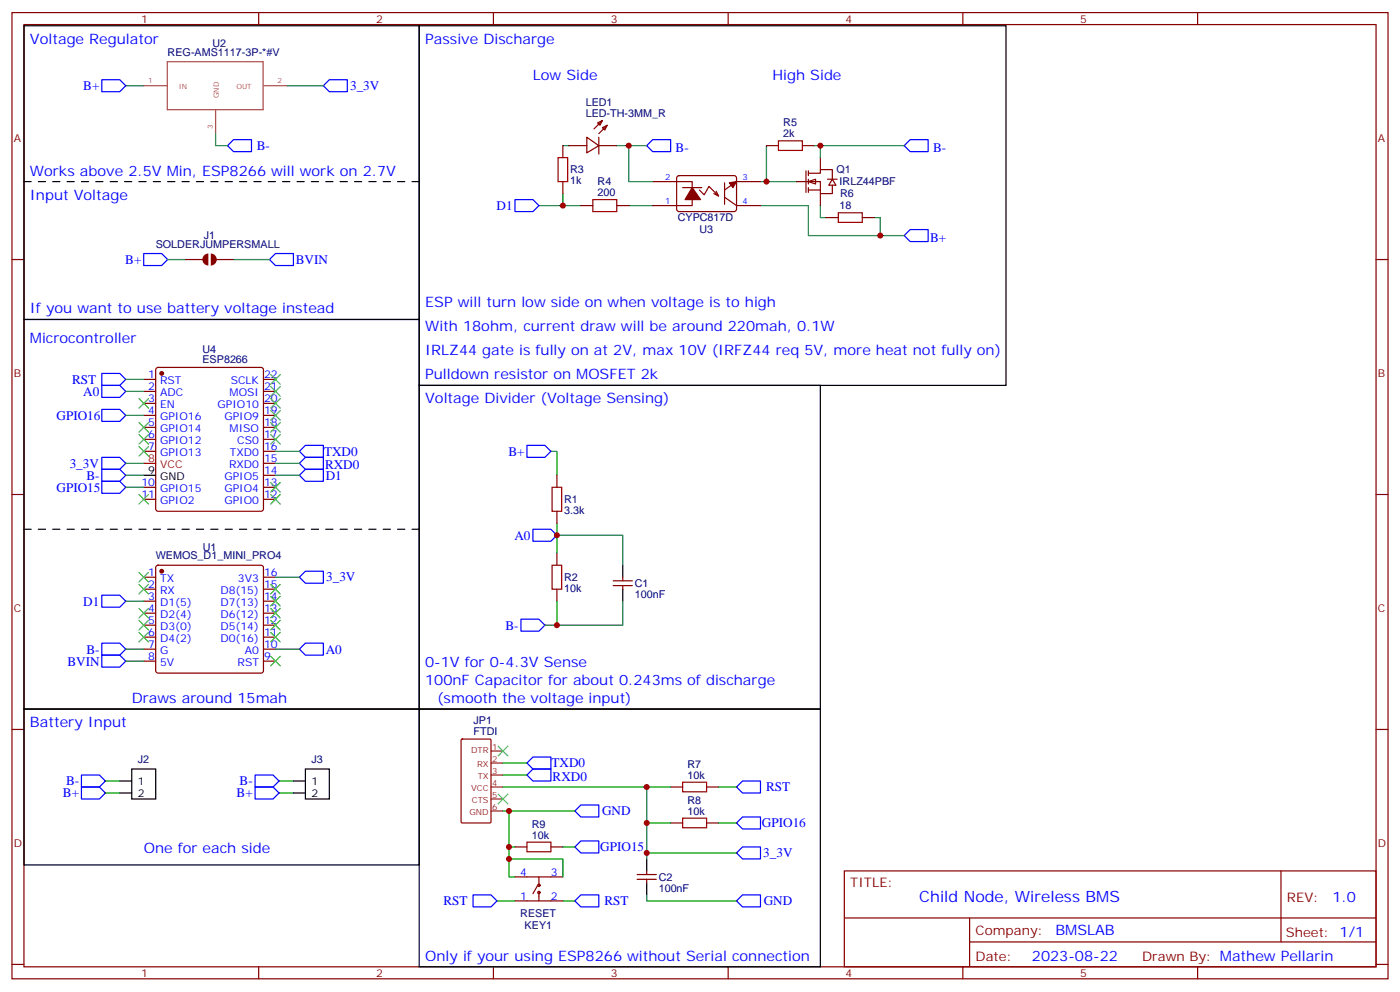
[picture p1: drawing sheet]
<svg xmlns="http://www.w3.org/2000/svg" width="412mm" height="292mm" viewBox="0 0 412 292" stroke-linecap="round" stroke-linejoin="round" font-family="sans-serif">
<g fill="none" stroke="#870000" stroke-width=".35">
<path d="M3.5 3.7h405.4v284.3h-405.4zM7.1 7.2h398.2v277.3h-398.2zM76.2 3.7v3.5M145.3 3.7v3.5M214.5 3.7v3.5M283.6 3.7v3.5M352.8 3.7v3.5M3.5 76.4h3.6M405.3 76.4h3.6M3.5 145.5h3.6M405.3 145.5h3.6M3.5 214.7h3.6"/>
<path d="M405.3 214.7h3.6M248.7 256.3h156.6v28.2h-156.6zM377.3 256.3v20.9M248.7 270.1h156.5M285.6 277.2h119.6M285.6 270.1v14.2M3.5 283.8h3.6M76.2 284.5v3.5M145.3 284.5v3.5M214.5 284.5v3.5M283.6 284.5v3.5M352.8 284.5v3.5"/>
<path d="M405.3 283.8h3.6"/>
</g>
<g fill="#fff" stroke="#870000" stroke-width=".35">
<path d="M238.1 53.4l2.1-.7v1.5z"/>
<path d="M245.2 52.7l1 1.8h-2.1z"/>
</g>
<g fill="none" stroke="#870000" stroke-width=".35">
<path d="M176 36.2l1.4-.7-.7 1.4zM177.4 37.6l1.5-.7-.7 1.4zM177.4 35.5l-2.4 2.4M178.9 36.9l-2.5 2.4M165.8 42.9v3.5M165.8 53.4v3.6M167.6 42.9h5.3M172.9 40.4l3.5 2.5-3.5 2.1zM176.4 42.9h5.3M176.4 40.4v4.9M192.3 53.4h11.6v7.1h-11.6M199.6 51.9l.4-.2h16.5l.5 .7-.1 9.4-.6 .5-16.5-.1-.5-.6v-9.2z"/>
<path d="M201.1 55.2h5.6M206 55.9l1.4 1.4 1.4-2.4 2.9 2.8-1.4-.7M211 56.3l.7 1.4M213.4 58l3.6 2.5h7M213.4 53.8v6.3M224 53.4h-7l-3.6 2.5M225.8 42.9h3.5M234.6 53.4h7.1v3.6h3.5v-2.5M236.4 42.9h3.5M237.4 50.3v6.3M238.1 51h3.6v-1.1h3.5v2.8M238.1 55.9h3.6"/>
<path d="M238.1 50.3v1.4M238.1 52.7v1.5M238.1 55.2v1.4M241.7 46.4v3.5M241.7 57v3.5M243.8 52.7h2.8M54.7 76.4h5.3M63.5 76.4h5.3M171.1 60.5h3.5M181.7 60.5h3.5M243.4 64h3.5M254 64h3.5"/>
<path d="M42.3 169.9h3.6M42.3 173.4h3.6M42.3 176.9h3.6M46.1 166.5l.5-.2h30.3l.5 .2 .2 .5v30.4l-.2 .5-.5 .2h-30.3l-.5-.2-.2-.5v-30.4zM77.6 169.9h3.5M77.6 173.4h3.5M77.6 176.9h3.5M164 162.8v3.5M164 173.4v3.5M42.3 180.4h3.6M42.3 184h3.6M42.3 187.5h3.6"/>
<path d="M42.3 191h3.6M42.3 194.6h3.6M77.6 180.4h3.5M77.6 184h3.5M77.6 187.5h3.5M77.6 191h3.5M77.6 194.6h3.5"/>
</g>
<g fill="none" stroke="#008700" stroke-width=".35">
<path d="M37 25.2h5.3M63.5 39.3v3.6h3.5M84.7 25.2h10.5M165.8 57v3.5h-7.1M165.8 42.9h1.8M181.7 42.9h8.8M185.2 42.9v10.5h7.1M224 53.4h1.8M225.8 42.9v10.5h8.8M239.9 42.9h26.4M241.7 42.9v3.5M49.4 76.4h5.3"/>
<path d="M165.8 60.5h5.3M185.2 60.5h7.1M224 60.5h14.1v8.8h21.2v-5.3h-1.8M241.7 60.5v3.5h1.7M259.3 69.3h7M162.3 132.8h1.7v7.1M164 154v8.8M37 176.9h5.3M81.1 169.9h7.1M164 176.9v7.1h-3.5M37 191h5.3M37 194.6h5.3"/>
<path d="M81.1 191h7.1M31 229.8h4.3M31 233.4h4.3M82.2 229.8h4.2M82.2 233.4h4.2"/>
</g>
<path d="M164.4 46.4h2.8v7h-2.8zM174.6 58.7h7.1v3.6h-7.1zM229.3 41.5h7.1v2.8h-7.1zM246.9 62.6h7.1v2.8h-7.1zM162.6 166.3h2.9v7.1h-2.9z" fill="none" stroke="#a10000" stroke-width=".35"/>
<g fill="none" stroke="#00f" stroke-width=".35">
<path d="M30 23.5h5.3l1.7 1.7-1.7 1.8h-5.3zM95.2 25.2l1.8-1.7h5.3v3.5h-5.3zM68.8 41.1h5.3v3.5h-5.3l-1.8-1.7zM151.7 58.7h5.3l1.7 1.8-1.7 1.8h-5.3zM192.3 41.1h5.3v3.5h-5.3l-1.8-1.7zM268.1 41.1h5.3v3.5h-5.3l-1.8-1.7zM42.3 74.6h5.3l1.8 1.8-1.8 1.7h-5.3zM81.1 74.6h5.3v3.5h-5.3l-1.7-1.7zM268.1 67.6h5.3v3.5h-5.3l-1.8-1.8zM155.2 131.1h5.3l1.8 1.7-1.8 1.8h-5.3zM157 155.8h5.3l1.7 1.7-1.7 1.8h-5.3zM30 175.2h5.3l1.7 1.7-1.7 1.8h-5.3z"/>
<path d="M90 168.1h5.2v3.5h-5.2l-1.8-1.7zM30 189.3h5.3l1.7 1.7-1.7 1.8h-5.3zM30 192.8h5.3l1.7 1.8-1.7 1.7h-5.3zM90 189.3h5.2v3.5h-5.2l-1.8-1.8zM153.5 182.2h5.2l1.8 1.8-1.8 1.7h-5.2zM24 231.6h5.3l1.7 1.8-1.7 1.7h-5.3zM24 228.1h5.3l1.7 1.7-1.7 1.8h-5.3zM75.1 228.1h5.3l1.8 1.7-1.8 1.8h-5.3zM75.1 231.6h5.3l1.8 1.8-1.8 1.7h-5.3z"/>
</g>
<g fill="#870000" stroke="#870000" stroke-width=".35">
<path d="M214.8 53.8l2.2-.4-1.1 1.8z"/>
<path d="M203.9 55.2l2.5 3.5h-4.6z"/>
<circle cx="47.6" cy="168.1" r=".53"/>
</g>
<path d="M49.3 18.2h28.2v14.1h-28.2zM42.3 25.2h7M63.5 32.4v6.9M77.7 25.2h7" fill="none" stroke="#a64a4a" stroke-width=".35"/>
<g fill="none" stroke="#3c3" stroke-width=".35">
<path d="M40.9 179l2.8 2.9M40.9 172l2.8 2.8M40.9 168.5l2.8 2.8M43.7 179l-2.8 2.9M43.7 172l-2.8 2.8M43.7 168.5l-2.8 2.8M79.7 172l2.8 2.8M79.7 175.5l2.8 2.8M79.7 179l2.8 2.9M82.5 172l-2.8 2.8M82.5 175.5l-2.8 2.8M82.5 179l-2.8 2.9"/>
<path d="M40.9 186.1l2.8 2.8M40.9 182.6l2.8 2.8M43.7 186.1l-2.8 2.8M43.7 182.6l-2.8 2.8M79.7 182.6l2.8 2.8M79.7 186.1l2.8 2.8M79.7 193.1l2.8 2.9M82.5 182.6l-2.8 2.8M82.5 186.1l-2.8 2.8M82.5 193.1l-2.8 2.9"/>
</g>
<path d="M7.1 7.6h116.4v86.4h-116.4zM123.5 7.6h172.8v105.8h-172.8zM7.1 94h116.4v114.7h-116.4zM123.5 113.4h118.2v95.3h-118.2zM7.1 208.7h116.4v45.8h-116.4zM35.3 229.8h3.5M35.3 233.4h3.5M38.8 226.3h7.1v8.8h-7.1zM86.4 229.8h3.6M86.4 233.4h3.6M90 226.3h7v8.8h-7z" fill="none" stroke="#000" stroke-width=".35"/>
<path d="M7.1 53.4h116.4" fill="none" stroke="#000" stroke-width=".35" stroke-dasharray="2.1 2.1"/>
<g fill="#870000">
<path d="M62.1 74.6a1.76 1.76 0 0 1 1.8 1.8 1.76 1.76 0 0 1-1.8 1.7z"/>
<path d="M60.1 75.1l1.3-.5v3.5a1.76 1.76 0 0 1-1.6-1 1.76 1.76 0 0 1 .3-2z"/>
</g>
<g fill="none" stroke="#008700" stroke-width=".35">
<path d="M68.8 76.4h10.6M37 115.2h5.3M37 111.7h5.3M37 136.3h5.3M37 139.9h5.3M37 122.2h5.3M81.1 136.3h7.1M81.1 139.9h7.1M81.1 132.8h7.1M37 143.4h5.3M164 157.5h19.4v8.8M183.4 176.9v7.1h-19.4"/>
<path d="M148.2 228.1h7M148.2 224.5h7M148.2 231.6h49.4M148.2 238.7h21.1M149.9 238.7v10.5h1.8M190.5 231.6v10.6h7.1M211.7 231.6h5.3M149.9 249.2v8.9h1.8M149.9 252.8h15.9v5.3M165.8 249.2h3.5M190.5 242.2v8.8h26.5M190.5 251v1.8"/>
<path d="M211.7 242.2h5.3M146.4 265.1h5.3M165.8 265.1h3.5M190.5 263.3v1.8h26.5"/>
</g>
<path d="M162.6 143.4h2.9v7.1h-2.9zM201.1 230.2h7v2.8h-7zM155.2 247.8h7.1v2.8h-7.1zM201.1 240.8h7v2.8h-7z" fill="none" stroke="#a10000" stroke-width=".35"/>
<g fill="none" stroke="#870000" stroke-width=".35">
<path d="M42.3 111.7h3.6M42.3 115.2h3.6M42.3 118.7h3.6M46.1 108.3l.5-.2h30.3l.5 .2 .2 .5v41l-.2 .5-.5 .2h-30.3l-.5-.3-.2-.4v-41zM77.6 111.7h3.5M77.6 115.2h3.5M77.6 118.7h3.5M42.3 122.2h3.6M42.3 125.8h3.6M42.3 129.3h3.6M42.3 132.8h3.6M77.6 122.2h3.5"/>
<path d="M77.6 125.8h3.5M77.6 129.3h3.5M77.6 132.8h3.5M77.6 139.9h3.5M77.6 136.3h3.5M164 139.9v3.5M42.3 143.4h3.6M42.3 146.9h3.6M77.6 143.4h3.5M77.6 146.9h3.5M164 150.5v3.5M180.6 170.9h5.7"/>
<path d="M180.6 172.3h5.7M183.4 169.9v1M183.4 172.3v1.1M197.6 231.6h3.5M208.1 231.6h3.6M151.7 258.1h14.1M151.7 249.2h3.5M158.7 258.1v2.4M162.3 249.2h3.5M187.7 257.4h5.6M187.7 258.8h5.6M190.5 256.3v1.1"/>
<path d="M190.5 258.8v1M197.6 242.2h3.5M208.1 242.2h3.6M151.7 265.1h14.1M158.4 260.5l-1.4 2.5M158.7 262.6v2.5"/>
<circle cx="158.8" cy="262.6" r=".35"/>
<circle cx="158.8" cy="260.5" r=".35"/>
</g>
<path d="M42.3 139.9h3.6M183.4 166.3v3.6M183.4 173.4v3.5M123.5 208.7h118.2v75.8h-118.2zM190.5 252.8v3.5M190.5 259.8v3.5" fill="none" stroke="#000" stroke-width=".35"/>
<circle cx="47.6" cy="109.9" r=".53" fill="#870000" stroke="#870000" stroke-width=".35"/>
<path d="M42.3 136.3h3.6" fill="none" stroke="#f00" stroke-width=".35"/>
<path d="M7.1 155.8h116.4" fill="none" stroke="#000" stroke-width=".35" stroke-dasharray="2.1 2.1"/>
<g fill="none" stroke="#00f" stroke-width=".35">
<path d="M30 113.4h5.3l1.7 1.8-1.7 1.7h-5.3zM30 109.9h5.3l1.7 1.8-1.7 1.7h-5.3zM30 134.6h5.3l1.7 1.7-1.7 1.8h-5.3zM30 138.1h5.3l1.7 1.8-1.7 1.7h-5.3zM30 120.5h5.3l1.7 1.7-1.7 1.8h-5.3zM90 138.1h5.2v3.5h-5.2l-1.8-1.7zM90 134.6h5.2v3.5h-5.2l-1.8-1.8zM90 131.1h5.2v3.5h-5.2l-1.8-1.8zM30 141.6h5.3l1.7 1.8-1.7 1.8h-5.3zM157 222.8h5.3v3.5h-5.3l-1.8-1.8zM157 226.3h5.3v3.5h-5.3l-1.8-1.7zM171.1 236.9h5.3v3.5h-5.3l-1.8-1.7z"/>
<path d="M218.7 229.8h5.3v3.6h-5.3l-1.7-1.8zM171.1 247.5h5.3v3.5h-5.3l-1.8-1.8zM218.7 240.4h5.3v3.5h-5.3l-1.7-1.7zM218.7 249.2h5.3v3.6h-5.3l-1.7-1.8zM139.3 263.3h5.3l1.8 1.8-1.8 1.8h-5.3zM169.3 265.1l1.8-1.8h5.3v3.6h-5.3zM217 265.1l1.7-1.8h5.3v3.6h-5.3z"/>
</g>
<g fill="none" stroke="#3c3" stroke-width=".35">
<path d="M40.9 117.3l2.8 2.8M43.7 117.3l-2.8 2.8M79.7 110.2l2.8 2.9M79.7 113.8l2.8 2.8M79.7 117.3l2.8 2.8M82.5 110.2l-2.8 2.9M82.5 113.8l-2.8 2.8M82.5 117.3l-2.8 2.8M40.9 131.4l2.8 2.8M40.9 127.9l2.8 2.8M40.9 124.4l2.8 2.8M43.7 131.4l-2.8 2.8"/>
<path d="M43.7 127.9l-2.8 2.8M43.7 124.4l-2.8 2.8M79.7 120.8l2.8 2.8M79.7 124.4l2.8 2.8M79.7 127.9l2.8 2.8M82.5 120.8l-2.8 2.8M82.5 124.4l-2.8 2.8M82.5 127.9l-2.8 2.8M40.9 145.5l2.8 2.8M43.7 145.5l-2.8 2.8M79.7 142l2.8 2.8M79.7 145.5l2.8 2.8"/>
<path d="M82.5 142l-2.8 2.8M82.5 145.5l-2.8 2.8M146.8 219.6l2.8 2.8M149.6 219.6l-2.8 2.8M146.8 233.7l2.8 2.8M149.6 233.7l-2.8 2.8"/>
</g>
<path d="M144.6 221h3.6M144.6 224.5h3.6M144.6 228.1h3.6M144.6 231.6h3.6M144.6 235.1h3.6M144.6 238.7h3.6" fill="none" stroke="#8c2424" stroke-width=".35"/>
<path d="M135.9 217.7l.3-.2h8.1l.3 .2v24.1l-.2 .3-8.2 .1-.3-.2z" fill="none" stroke="#900" stroke-width=".35"/>
<g fill="#c00">
<circle cx="225.8" cy="53.4" r=".88"/>
<circle cx="165.8" cy="60.5" r=".88"/>
<circle cx="259.3" cy="69.3" r=".88"/>
<circle cx="164" cy="157.5" r=".88"/>
<circle cx="185.2" cy="42.9" r=".88"/>
<circle cx="241.7" cy="42.9" r=".88"/>
<circle cx="164" cy="184" r=".88"/>
<circle cx="190.5" cy="242.2" r=".88"/>
<circle cx="190.5" cy="231.6" r=".88"/>
<circle cx="149.9" cy="238.7" r=".88"/>
<circle cx="149.9" cy="249.2" r=".88"/>
<circle cx="149.9" cy="252.8" r=".88"/>
<circle cx="190.5" cy="251" r=".88"/>
</g>
<text font-size="4.6" fill="#00f" x="270.8" y="265.3">Child Node, Wireless BMS</text>
<g font-size="4.2" fill="#00f">
<text x="8.8" y="12.9">Voltage Regulator</text>
<text x="125.2" y="12.9">Passive Discharge</text>
<text x="157" y="23.5">Low Side</text>
<text x="227.5" y="23.5">High Side</text>
<text x="8.8" y="51.7">Works above 2.5V Min, ESP8266 will work on 2.7V</text>
<text x="8.8" y="58.7">Input Voltage</text>
<text x="8.8" y="92.3">If you want to use battery voltage instead</text>
<text x="125.2" y="90.5">ESP will turn low side on when voltage is to high</text>
<text x="8.8" y="101.1">Microcontroller</text>
<text x="125.2" y="97.5">With 18ohm, current draw will be around 220mah, 0.1W</text>
<text x="125.2" y="104.6">IRLZ44 gate is fully on at 2V, max 10V (IRFZ44 req 5V, more heat not fully on)</text>
<text x="125.2" y="111.7">Pulldown resistor on MOSFET 2k</text>
<text x="125.2" y="118.7">Voltage Divider (Voltage Sensing)</text>
<text x="125.2" y="196.3">0-1V for 0-4.3V Sense</text>
<text x="125.2" y="201.6">100nF Capacitor for about 0.243ms of discharge</text>
<text x="38.8" y="206.9">Draws around 15mah</text>
<text x="128.8" y="206.9">(smooth the voltage input)</text>
<text x="8.8" y="214">Battery Input</text>
<text x="42.3" y="251">One for each side</text>
<text x="392.5" y="265.6">1.0</text>
<text x="310.9" y="275.1">BMSLAB</text>
<text x="125.2" y="282.8">Only if your using ESP8266 without Serial connection</text>
<text x="304" y="282.9">2023-08-22</text>
</g>
<g font-size="3.9" fill="#00f">
<text x="24.5" y="26.6">B+</text>
<text x="103.1" y="26.5">3_3V</text>
<text x="75.6" y="44.2">B-</text>
<text x="199" y="44.6">B-</text>
<text x="274.9" y="44.6">B-</text>
<text x="146.3" y="61.8">D1</text>
<text x="274" y="71.1">B+</text>
<text x="36.9" y="77.6">B+</text>
<text x="87.1" y="77.7">BVIN</text>
<text x="21.2" y="112.9">RST</text>
<text x="24.5" y="116.5">A0</text>
<text x="16.7" y="123.5">GPIO16</text>
<text x="20.5" y="137.6">3_3V</text>
<text x="95.5" y="134.1">TXD0</text>
<text x="149.8" y="134.1">B+</text>
<text x="25.4" y="141.2">B-</text>
<text x="95.7" y="138.1">RXD0</text>
<text x="96" y="141.2">D1</text>
<text x="16.7" y="144.7">GPIO15</text>
<text x="151.5" y="158.8">A0</text>
<text x="96.1" y="171.1">3_3V</text>
<text x="24.5" y="178.2">D1</text>
<text x="148.9" y="185.3">B-</text>
<text x="19.9" y="195.9">BVIN</text>
<text x="25.4" y="192.3">B-</text>
<text x="96" y="192.3">A0</text>
<text x="162.5" y="225.8">TXD0</text>
<text x="19.4" y="231.1">B-</text>
<text x="70.6" y="231.1">B-</text>
<text x="162.8" y="229.8">RXD0</text>
<text x="225.7" y="232.9">RST</text>
<text x="18.5" y="234.6">B+</text>
<text x="69.7" y="234.6">B+</text>
<text x="177.4" y="239.9">GND</text>
<text x="224.5" y="243.4">GPIO16</text>
<text x="176.8" y="250.5">GPIO15</text>
<text x="224.8" y="252.3">3_3V</text>
<text x="130.6" y="266.4">RST</text>
<text x="178.1" y="266.4">RST</text>
<text x="225" y="266.4">GND</text>
</g>
<g font-size="3.9" fill="#800">
<text x="250.5" y="260.9">TITLE:</text>
<text x="379.1" y="265.6">REV:</text>
<text x="287.4" y="275.1">Company:</text>
<text x="378.7" y="275.7">Sheet: 1/1</text>
<text x="287.4" y="282.8">Date:</text>
<text x="336.4" y="282.8">Drawn By: Mathew Pellarin</text>
</g>
<g font-size="3.2" fill="#800">
<text x="41.6" y="6.7">1</text>
<text x="110.8" y="6.7">2</text>
<text x="179.9" y="6.7">3</text>
<text x="249.1" y="6.7">4</text>
<text x="318.2" y="6.7">5</text>
<text x="4.1" y="41.8">A</text>
<text x="405.9" y="41.8">A</text>
<text x="4.1" y="110.9">B</text>
<text x="405.9" y="110.9">B</text>
<text x="4.1" y="180.1">C</text>
<text x="405.9" y="180.1">C</text>
<text x="4.1" y="249.2">D</text>
<text x="405.9" y="249.2">D</text>
<text x="41.6" y="287.5">1</text>
<text x="110.8" y="287.5">2</text>
<text x="179.9" y="287.5">3</text>
<text x="249.1" y="287.5">4</text>
<text x="318.2" y="287.5">5</text>
</g>
<g font-size="3.2" fill="#000080">
<text x="49.4" y="16.4">REG-AMS1117-3P-*#V</text>
<text x="62.6" y="13.8">U2</text>
<text x="172.5" y="34.4">LED-TH-3MM_R</text>
<text x="172.5" y="31.2">LED1</text>
<text x="230.7" y="40.4">2k</text>
<text x="230.7" y="37.2">R5</text>
<text x="167.9" y="51.1">R3</text>
<text x="246.4" y="51.1">Q1</text>
<text x="167.9" y="54.3">1k</text>
<text x="176.1" y="57.7">200</text>
<text x="176.1" y="54.5">R4</text>
<text x="247.3" y="54.6">IRLZ44PBF</text>
<text x="247.4" y="58.1">R6</text>
<text x="199.6" y="65.2">CYPC817D</text>
<text x="247.3" y="61.6">18</text>
<text x="60" y="70.3">J1</text>
<text x="206" y="68.7">U3</text>
<text x="45.9" y="72.8">SOLDERJUMPERSMALL</text>
<text x="59.6" y="106.9">ESP8266</text>
<text x="59.6" y="103.7">U4</text>
<text x="166.2" y="148.1">R1</text>
<text x="166.2" y="151.4">3.3k</text>
<text x="45.9" y="164.6">WEMOS_D1_MINI_PRO4</text>
<text x="59.7" y="162">U1</text>
<text x="166.2" y="171">R2</text>
<text x="187" y="172.7">C1</text>
<text x="166.2" y="174.2">10k</text>
<text x="187" y="175.9">100nF</text>
<text x="139.5" y="213.1">JP1</text>
<text x="139.5" y="216.4">FTDI</text>
<text x="40.6" y="224.5">J2</text>
<text x="91.7" y="224.5">J3</text>
<text x="202.5" y="225.9">R7</text>
<text x="202.5" y="229.1">10k</text>
<text x="202.5" y="239.7">10k</text>
<text x="202.5" y="236.5">R8</text>
<text x="156.6" y="243.5">R9</text>
<text x="156.6" y="246.8">10k</text>
<text x="194" y="262.4">100nF</text>
<text x="194" y="259.2">C2</text>
<text x="153.3" y="269.8">RESET</text>
<text x="154.5" y="273.3">KEY1</text>
</g>
<g font-size="3.2" fill="#00f">
<text x="43.7" y="111.3">1</text>
<text x="47.2" y="113.1">RST</text>
<text x="68" y="113.1">SCLK</text>
<text x="77.8" y="111.3">22</text>
<text x="43.7" y="114.8">2</text>
<text x="43.7" y="118.4">3</text>
<text x="47.2" y="116.6">ADC</text>
<text x="67.6" y="116.6">MOSI</text>
<text x="77.8" y="118.4">20</text>
<text x="77.8" y="114.8">21</text>
<text x="43.7" y="121.9">4</text>
<text x="43.7" y="125.4">5</text>
<text x="47.2" y="120.1">EN</text>
<text x="47.2" y="123.6">GPIO16</text>
<text x="64.1" y="120.1">GPIO10</text>
<text x="66.1" y="123.6">GPIO9</text>
<text x="77.8" y="125.4">18</text>
<text x="77.8" y="121.9">19</text>
<text x="43.7" y="128.9">6</text>
<text x="47.2" y="127.2">GPIO14</text>
<text x="47.2" y="130.7">GPIO12</text>
<text x="67.6" y="127.2">MISO</text>
<text x="69.9" y="130.7">CS0</text>
<text x="77.8" y="128.9">17</text>
<text x="43.7" y="132.5">7</text>
<text x="47.2" y="134.2">GPIO13</text>
<text x="67.5" y="137.8">RXD0</text>
<text x="67.7" y="134.2">TXD0</text>
<text x="77.8" y="136">15</text>
<text x="77.8" y="132.5">16</text>
<text x="41.7" y="143.1">10</text>
<text x="66.1" y="141.3">GPIO5</text>
<text x="77.8" y="143.1">13</text>
<text x="77.8" y="139.5">14</text>
<text x="41.7" y="146.6">11</text>
<text x="47.2" y="144.8">GPIO15</text>
<text x="47.2" y="148.3">GPIO2</text>
<text x="66.1" y="148.3">GPIO0</text>
<text x="66.1" y="144.8">GPIO4</text>
<text x="77.8" y="146.6">12</text>
<text x="43.7" y="169.5">1</text>
<text x="43.7" y="173">2</text>
<text x="47.2" y="171.3">TX</text>
<text x="70.1" y="171.3">3V3</text>
<text x="77.8" y="173">15</text>
<text x="77.8" y="169.5">16</text>
<text x="43.7" y="176.6">3</text>
<text x="47.2" y="174.8">RX</text>
<text x="47.2" y="178.3">D1(5)</text>
<text x="64.9" y="178.3">D7(13)</text>
<text x="64.9" y="174.8">D8(15)</text>
<text x="77.8" y="176.6">14</text>
<text x="43.7" y="180.1">4</text>
<text x="43.7" y="183.6">5</text>
<text x="47.2" y="181.9">D2(4)</text>
<text x="47.2" y="185.4">D3(0)</text>
<text x="64.9" y="185.4">D5(14)</text>
<text x="64.9" y="181.9">D6(12)</text>
<text x="77.8" y="183.6">12</text>
<text x="77.8" y="180.1">13</text>
<text x="43.7" y="187.1">6</text>
<text x="43.7" y="190.7">7</text>
<text x="47.2" y="188.9">D4(2)</text>
<text x="64.9" y="188.9">D0(16)</text>
<text x="77.8" y="190.7">10</text>
<text x="77.8" y="187.1">11</text>
<text x="43.7" y="194.2">8</text>
<text x="47.2" y="192.4">G</text>
<text x="47.2" y="196">5V</text>
<text x="70" y="196">RST</text>
<text x="72.1" y="192.4">A0</text>
<text x="77.8" y="194.2">9</text>
<text x="153.2" y="257.7">4</text>
<text x="162.3" y="257.7">3</text>
<text x="153.2" y="264.8">1</text>
<text x="162.3" y="264.8">2</text>
</g>
<g font-size="3.2" fill="#f00">
<text x="43.7" y="136">8</text>
<text x="47.2" y="137.8">VCC</text>
</g>
<g font-size="3.2">
<text x="43.7" y="139.5">9</text>
<text x="47.2" y="141.3">GND</text>
<text x="40.6" y="230.9">1</text>
<text x="91.7" y="230.9">1</text>
<text x="40.6" y="234.4">2</text>
<text x="91.7" y="234.4">2</text>
</g>
<g font-size="2.5" fill="#00f">
<text x="196" y="53.1">2</text>
<text x="218.7" y="53.1">3</text>
<text x="196" y="60.1">1</text>
<text x="218.7" y="60.1">4</text>
</g>
<g font-size="2.5" fill="#8d2323">
<text x="138.8" y="221.7">DTR</text>
<text x="145" y="220.7">1</text>
<text x="140.5" y="225.6">RX</text>
<text x="145" y="224.2">2</text>
<text x="145" y="227.7">3</text>
<text x="138.8" y="232.7">VCC</text>
<text x="140.7" y="229.1">TX</text>
<text x="145" y="231.2">4</text>
<text x="138.3" y="239.7">GND</text>
<text x="139" y="236.2">CTS</text>
<text x="145" y="234.8">5</text>
<text x="145" y="238.3">6</text>
</g>
<g font-size="2.1" fill="#a54b4b">
<text x="43.7" y="24.5">1</text>
<text x="52.6" y="26.3">IN</text>
<text x="64.4" y="28.9" transform="rotate(-90 64.4 28.9)">GND</text>
<text x="69.6" y="26.3">OUT</text>
<text x="81.8" y="24.5">2</text>
<text x="62.7" y="37.9" transform="rotate(-90 62.7 37.9)">3</text>
</g>
</svg>
